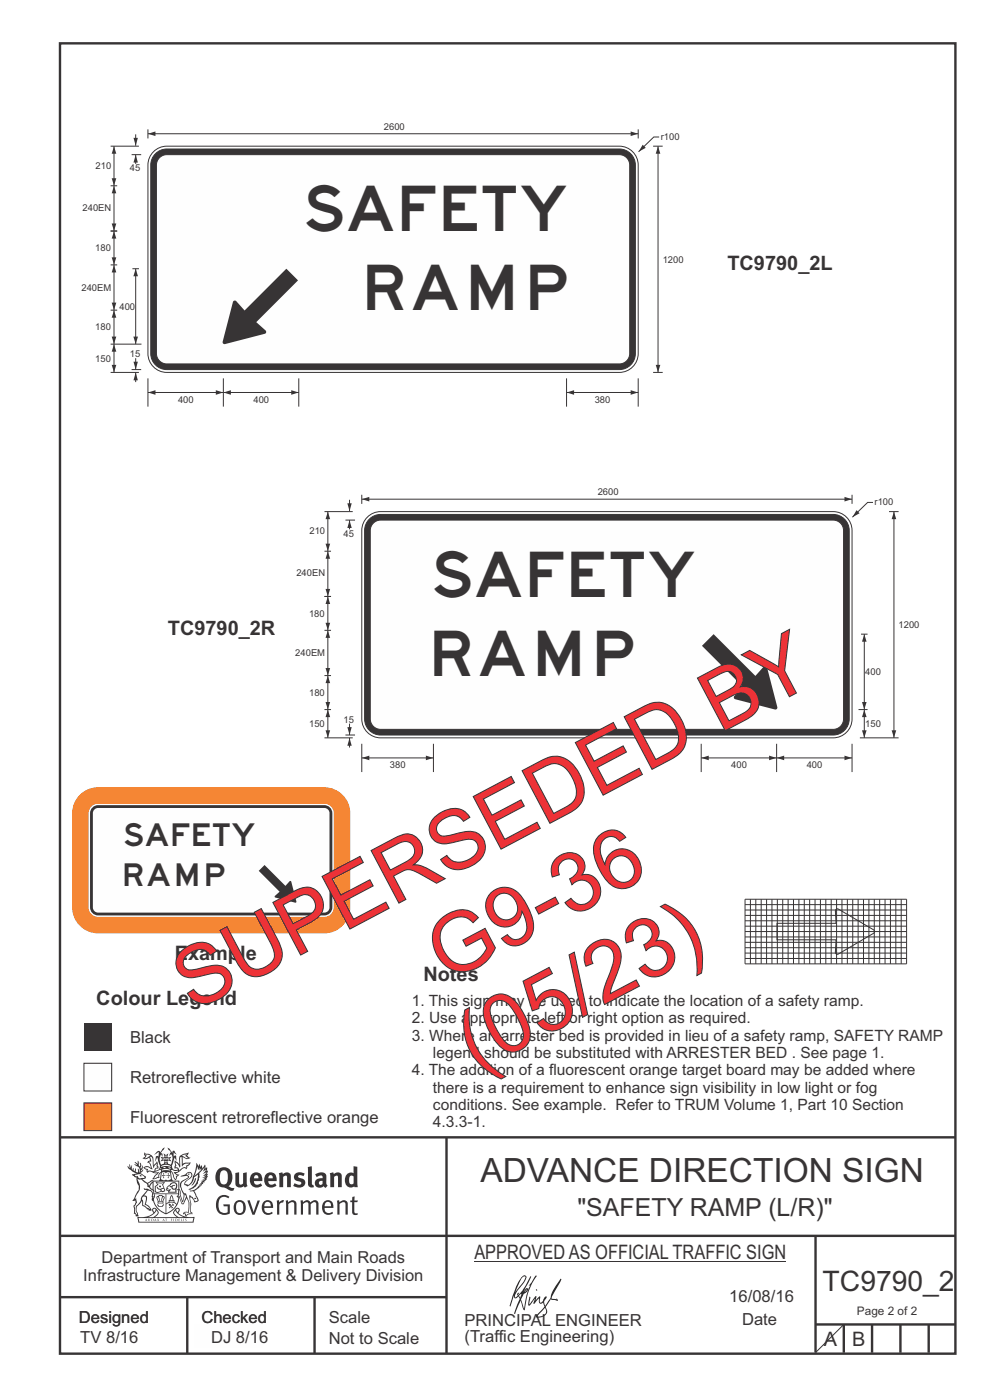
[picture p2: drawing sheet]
<svg xmlns="http://www.w3.org/2000/svg" width="210mm" height="297mm" viewBox="0 0 210 297" stroke-linecap="round" stroke-linejoin="round" font-family="sans-serif">
<g fill="none" stroke="#373435" stroke-width=".51">
<path d="M12.7 9.2h190v278h-190zM12.7 241.3h190M94.7 241.4v45.8M12.7 275.2h82M12.7 262.2h190.1M39.7 275.2v12M66.7 275.2v12M173 262.2v24.8M173 281h29.7M179 281v6M185 281v6M191 281v6"/>
<path d="M197 281v6"/>
</g>
<g fill="#373435">
<path d="M47 248.5a2.55 2.55 0 0 0 0 2.7l.3 .1a.81 .81 0 0 0 1-.9v-.6a1.04 1.04 0 0 0-1.1-1.5zM46.3 248.1a1.82 1.82 0 0 1 2.1-.2 1.82 1.82 0 0 1 .9 1.9 2.29 2.29 0 0 1-.8 1.9l.7 .3h.5l-.2 .6a2.87 2.87 0 0 1-2-.7 2.12 2.12 0 0 1-1.6-3.1z" fill-rule="evenodd"/>
<path d="M49.9 248.9l.8-.2v2a.46 .46 0 0 0 .3 .6 .46 .46 0 0 0 .6-.3v-2.1l.7-.2v2.4l.2 .5-.5 .4-.3-.3a1.02 1.02 0 0 1-1.2 .2 1.02 1.02 0 0 1-.6-1.1z" fill-rule="evenodd"/>
<path d="M54 249.5l-.1 .5h.9a.49 .49 0 0 0-.2-.6 .49 .49 0 0 0-.6 .1zM53.4 249.1a1.34 1.34 0 0 1 1.6-.2 1.34 1.34 0 0 1 .7 1.5v.2h-1.8a.77 .77 0 0 0 .5 .8 .77 .77 0 0 0 .9-.4l.3 .5a1.59 1.59 0 0 1-2 .2 1.59 1.59 0 0 1-.5-2z" fill-rule="evenodd"/>
<path d="M57.1 249.5l-.2 .5h1a.49 .49 0 0 0-.2-.6 .49 .49 0 0 0-.6 .1zM56.4 249.1a1.34 1.34 0 0 1 1.6-.2 1.34 1.34 0 0 1 .7 1.5v.2h-1.8a.77 .77 0 0 0 .5 .8 .77 .77 0 0 0 .9-.4l.4 .5a1.59 1.59 0 0 1-2.1 .2 1.59 1.59 0 0 1-.5-2z" fill-rule="evenodd"/>
<path d="M59.2 248.9l.7-.2 .1 .4a.95 .95 0 0 1 1-.3 .95 .95 0 0 1 .7 .8v2.3h-.8v-2.3a.46 .46 0 0 0-.8 .1v2.2h-.8z" fill-rule="evenodd"/>
<path d="M62.6 249.1a1.75 1.75 0 0 1 2-.1l-.2 .5-.6-.2a.43 .43 0 0 0-.6 .3l.4 .3a1.04 1.04 0 0 1 1.2 1.1 1.04 1.04 0 0 1-1.4 1l-1.2-.4 .3-.6 1 .4 .4-.4a.88 .88 0 0 0-1-.5l-.4-.2-.1-.4z" fill-rule="evenodd"/>
<path d="M65.3 247.6l.8-.2 .1 3.8 .3 .2 .1 .5a.88 .88 0 0 1-1-.1 .88 .88 0 0 1-.3-1z" fill-rule="evenodd"/>
<path d="M67.8 250.6a.43 .43 0 0 0-.1 .7 .43 .43 0 0 0 .7-.1v-.7zM66.8 249.2a1.7 1.7 0 0 1 2.4 .1v1.8l.3 .4-.4 .5-.5-.3a1.03 1.03 0 0 1-1.7-.2 1.03 1.03 0 0 1 .8-1.5h.7v-.4a.8 .8 0 0 0-1.2 .1z" fill-rule="evenodd"/>
<path d="M70 248.9l.7-.2 .1 .4a.95 .95 0 0 1 1-.3 .95 .95 0 0 1 .7 .8v2.3h-.8v-2.3a.46 .46 0 0 0-.8 .1v2.2h-.8z" fill-rule="evenodd"/>
<path d="M74.3 249.5a1.48 1.48 0 0 0 0 1.7h.5l.2-.1v-1.5l-.3-.2zM75 247.4l.8 .1 .1 4.4h-.7l-.1-.2a1.26 1.26 0 0 1-1.4 0 1.26 1.26 0 0 1-.5-1.3 1.29 1.29 0 0 1 .4-1.3 1.29 1.29 0 0 1 1.4-.2z" fill-rule="evenodd"/>
<path d="M46.4 253.9a1.72 1.72 0 0 1 2.3 0l-.3 .3a1.24 1.24 0 0 0-1.4-.2 1.24 1.24 0 0 0-.6 1.4 1.49 1.49 0 0 0 1.2 2l.7-.2v-1.3h-.8l-.1-.4h1.4v1.9a1.93 1.93 0 0 1-2.3 0 1.93 1.93 0 0 1-.7-2.2l.2-.7z" fill-rule="evenodd"/>
<path d="M50.4 255.1a1.65 1.65 0 0 0 .2 2.2 .99 .99 0 0 0 1-1.4 .78 .78 0 0 0-.4-.8 .78 .78 0 0 0-.8 0zM50 254.9a1.33 1.33 0 0 1 1.6-.1 1.33 1.33 0 0 1 .5 1.4 1.31 1.31 0 0 1-1.3 1.6 1.31 1.31 0 0 1-1.2-1.6v-.6z" fill-rule="evenodd"/>
<path d="M52.5 254.7l.5-.1 .8 2.6 .8-2.5h.5l-1.1 3h-.5z" fill-rule="evenodd"/>
<path d="M56.3 255.2l-.2 .7h1.3a.7 .7 0 0 0-.3-.8 .7 .7 0 0 0-.8 .1zM55.9 255a1.22 1.22 0 0 1 1.5-.2 1.22 1.22 0 0 1 .5 1.5h-1.8a.93 .93 0 0 0 .5 1 .93 .93 0 0 0 1.1-.2l.2 .3a1.43 1.43 0 0 1-1.8 .1 1.43 1.43 0 0 1-.6-1.7z" fill-rule="evenodd"/>
<path d="M58.7 254.7l.4-.1 .1 .5 .4-.4 .6-.1-.1 .6a.66 .66 0 0 0-.9 .6v1.9h-.4z" fill-rule="evenodd"/>
<path d="M60.6 254.8l.4-.2 .1 .5a.94 .94 0 0 1 1-.5 .94 .94 0 0 1 .8 .8v2.3h-.5l-.1-2.5a.81 .81 0 0 0-1.2 .3v2.2h-.4z" fill-rule="evenodd"/>
<path d="M63.7 254.7l.5-.1 .1 .5 .4-.3a.78 .78 0 0 1 1.2 .3 .9 .9 0 0 1 .9-.5 .9 .9 0 0 1 .8 .8v2.3h-.5l-.1-2.5a.67 .67 0 0 0-1.1 .3v2.2h-.5v-2.4l-.4-.2-.7 .4v2.2h-.5z" fill-rule="evenodd"/>
<path d="M69.1 255.2l-.2 .7h1.3a.7 .7 0 0 0-.3-.8 .7 .7 0 0 0-.8 .1zM68.7 255a1.22 1.22 0 0 1 1.5-.2 1.22 1.22 0 0 1 .5 1.5h-1.8a.93 .93 0 0 0 .4 1 .93 .93 0 0 0 1.2-.2l.2 .3a1.44 1.44 0 0 1-1.8 .1 1.44 1.44 0 0 1-.6-1.7z" fill-rule="evenodd"/>
<path d="M71.5 254.8l.4-.2 .1 .5a.94 .94 0 0 1 1-.5 .94 .94 0 0 1 .8 .8v2.3h-.5l-.1-2.5a.81 .81 0 0 0-1.2 .3v2.2h-.4z" fill-rule="evenodd"/>
<path d="M74.7 253.9l.5-.1v.9h.7l-.1 .4h-.6v2.1l.1 .2h.5l.1 .3a.75 .75 0 0 1-1.2-.6v-2h-.4v-.4h.4z" fill-rule="evenodd"/>
<path d="M30.8 244.9l1.1 .3-.9 .5h-.4l.6-.5zM31.8 245.5l.2-.1a2.44 2.44 0 0 1 .5 1.9l.1 .5 .6-1-.1 .6 .3 .3a.57 .57 0 0 0-.6 .8l-1-.2-.5 .2 .2-.5-.8-.3 .7-.1 .9 .5 .1-.1-.6-1.3-.2-.1 .5-.1zM30.7 244.4l-.1 .5 .2 .4-.6 .4a1.04 1.04 0 0 0 1.4-.1l.2 .6-.3 .1-.2 .4a.94 .94 0 0 1 .8 1.1l-.2-.1a1.16 1.16 0 0 0-1.5-.1l.3 .4 .4 .2 .1 .5 .2 .1 .1-.2a.94 .94 0 0 1 1.1 .3h.8l-1.2 1.2a1.13 1.13 0 0 0 1.2-.2l.4-.1v-.4l.4-.7a.83 .83 0 0 0-.6 1h-.3l-.7 .3 1.1-1.4-.5 .2-.5-.1 1.3-.5-.1-.2-.9 .4v-.3l.2-.2 .3 .1 .1-.3-.2-.4 .1-.6-.2-.3-.7 .9v-.7a1.42 1.42 0 0 0-1.6-1.8z" fill-rule="evenodd"/>
<path d="M38.5 245.3l.5-.3 .7-.1-.6 .3 .8 .5h-.3zM38.3 245.5h.2l.1 2a1.69 1.69 0 0 1 1.6-.7l-.8 .5 .1 .5a1.1 1.1 0 0 0-1.5 .6l-.1-.5-.2-.2h-.5l.3-.4-.3-.7a1.42 1.42 0 0 1 .9 1.1l.2-.1zM37.1 246.2l.1 1-.2 .3 .1 .5 .5-.1 .2 .2a.96 .96 0 0 1-1.2-.1l-.1 .1a1.06 1.06 0 0 0 1.3 .2v.1a.72 .72 0 0 1-.9 .2l.2 .5 .6 .2-.4 .2-.1 .7-.2-.4-.4-1.1-.4-.4 .4 .9a1.54 1.54 0 0 0 .7 1.2l.2-.3a.58 .58 0 0 1 .4-.7l.2-.2h-.3l-.5-.3 .9-.5a.93 .93 0 0 1 1.2-.5v.2l.2-.2 .1-.5a.99 .99 0 0 0 .7-.8l-1.3 .1-.3 .2-.1-1.4 .9 .4 .9-.3h-.4l-.5-.4 .4-.7-.6 .2a1.46 1.46 0 0 0-1.4 2.1l.1 .4-.3-.4z" fill-rule="evenodd"/>
<path d="M35.6 248.9l.2 .1-.1 .3 .4 .1-.4 .1v.5l-.1-.6h-.3l.3-.1z" fill-rule="evenodd"/>
<path d="M34.6 248.9l.2 .1v.3l.3 .1h-.3l-.1 .6v-.5l-.4-.1 .4-.1z" fill-rule="evenodd"/>
<path d="M34.3 248.8a.57 .57 0 0 1 .9 .2 .57 .57 0 0 1 .9-.2l.2 1.4h-.2a.57 .57 0 0 1-.9 0 .69 .69 0 0 1-1.1 0zM34.2 248.1l-.3 2.1-.1 .4h2.9l-.2-.4-.3-2.1h-.2v.3l-.8-.2-.8 .2v-.3z" fill-rule="evenodd"/>
<path d="M34.2 252.4a.3 .3 0 0 0 .6 0 .3 .3 0 0 0-.6 0zM33.3 251l.3 .3-.3 .3a.79 .79 0 0 0 0 1.3l.8-.2-.1-.3a.55 .55 0 0 1-.7-.6h.1l.2 .3 .3 .1 .8-.2-.4-.7 .4-.3-.7 .1zM33 250.7l1.1 .2 .9-.2-.4 .7 .4 1.1a.56 .56 0 0 1-.8 .3l-.2 .1a.73 .73 0 0 1-.9 .1 .73 .73 0 0 1-.3-.9v-.4l.6-.4z" fill-rule="evenodd"/>
<path d="M35.6 251.9l.7-.5a.58 .58 0 0 1 1-.1 .58 .58 0 0 1-.4 .9l-.3-.3a.43 .43 0 0 1 .6-.3v-.1a.57 .57 0 0 0-.8 .2l-.2-.1-.3 .1 .5 .2a.55 .55 0 0 0 .8 .4v.5h-1.3l.4-.3-.2-.2-.6 .1 .2-.2-.2-.1zM35.4 251.8l-.1 .2a.39 .39 0 0 0 .2 .6h.3l-.2 .4h1.9l-.1-.7a.86 .86 0 0 0-.1-1.4 .86 .86 0 0 0-1.3 .4z" fill-rule="evenodd"/>
<path d="M36 254.8h.8v.2h-.8zM36.4 253.8l.2 .8h-.4zM36.4 253.5l-.3 .5-.1 .6h-.2v.4l-.7 .4 .2 .2a1.48 1.48 0 0 1 2.1 .1l.2-.1-.6-.5v-.5h-.2l-.1-.6z" fill-rule="evenodd"/>
<path d="M35.8 255.4l.4 .1 .1 .3 .3-.2-.2-.2a.38 .38 0 0 1 .5 .5l-.2-.2-.3 .3 .4 .2-.4 .2-.1-.4-.4 .4-.1-.2 .4-.3-.1-.1-.2 .1z" fill-rule="evenodd"/>
<path d="M34.5 254h.2v.2l-.2 .6h-.2zM33.6 255.3h.9v.2a.55 .55 0 0 1-.8 .4v-.2l-.2-.1zM33.4 254h.2l.2 .8h-.2zM33.6 255h.8l.1 .1-.8 .1zM33.8 253.7h.5l-.2 1.1h-.1zM33.3 253.8l-.1 .3 .3 1.1a.48 .48 0 0 0-.1 .6 .48 .48 0 0 0 .5 .3l.5-.1a.49 .49 0 0 0 .2-.8l.3-1.1-.1-.3a1.42 1.42 0 0 0-1.5 0z" fill-rule="evenodd"/>
<path d="M33.7 251.5l.4 .1 .1 .3h-.3z" fill-rule="evenodd"/>
<path d="M41.3 250.1l.3-.2-.2 .9-.6 .7h-.2l.5-.7z" fill-rule="evenodd"/>
<path d="M39.7 249l.3-.2 .5 .2a.88 .88 0 0 1-.6 1.1 1.22 1.22 0 0 0-.8 1.3l.5 .2a.72 .72 0 0 0 .9-.4l.5-.8 .2-.6 .8-.6v.3a2.85 2.85 0 0 1-2 2.8l.1 .1a2.13 2.13 0 0 0 1.9-1.5v-.2a2.01 2.01 0 0 0 .3-1.8l1.1-1.3-.4 1 .7-.5-.7 1 .8-.4-.8 .8 .7-.1-.9 .5 .8-.1-.8 .4h.8l-.9 .3 .3 .2h-.4l.2 .3h-.3l.1 .3h-.4l.2 .3h-.2a2.16 2.16 0 0 1-2 1l.1 .2h.4a.76 .76 0 0 1 .7 .7l.5 1.2-.6 .2a1.45 1.45 0 0 0-1.1-1.3l.2 1.8-.1 1.8 .4 .3a1.07 1.07 0 0 0-1.2 .4v-.3l-.5-.2a.87 .87 0 0 1 1.1-.1v-.7a4.4 4.4 0 0 0-.6-3.1v-.3h-.3a2.16 2.16 0 0 1-.7-2.2l.3-.3 1.2-.8a.55 .55 0 0 0-.4-.8zM37.8 252.4a.76 .76 0 0 1 .3 1.1l.6 1.6 .4-1.7 .2 .1a.61 .61 0 0 1-.1 .9l-.3 .9h-.2l-.7-1.6-.3 .1a1.18 1.18 0 0 0 .1-1.4zM41.8 247.5l.2 .8 .3-.6v.6l.4-.5a1.9 1.9 0 0 1-1.1 1.4l-.4 .3zM38.3 249.6l1.3-.1 .2 .1v.3l-.5 .3a1.26 1.26 0 0 0-.9 1.9l.2 .6a1.84 1.84 0 0 1 .1 2.1l-.4-1.3a.96 .96 0 0 0-.4-1.3l-.4 .3a.78 .78 0 0 1 0 1.2l.1 .3h.4l.4 1.1a.38 .38 0 0 0 .2 .4 .38 .38 0 0 0 .4-.1l.6-1.2a2.94 2.94 0 0 1 .4 2.5l-.1 .5-.8-.1-.3 .4v.2l.4-.1 .1 .4 .2 .1a1.02 1.02 0 0 1 1.3-.5v-.4l-.3-.1 .1-1.8-.3-1.3 .1 .1a1.14 1.14 0 0 1 .8 .9 .63 .63 0 0 0 .8-.2 .63 .63 0 0 0-.1-.9l-.7-1.2 .9-.6 .2-.3 .3-.1-.1-.2h.4l-.1-.3h.3l-.1-.3 .5-.1-.2-.2 .6-.4v-.2h-.2l.4-.5-.3 .1 .3-.6-.4 .1 .4-.5v-.3l-.3 .2 .2-.6-.1-.3-.4 .3v-.8l-.6 .8-.2-.7-.2 .4-.3-.7-.1 .6-.5-.8-.1 1.4-.6 1.9a1.81 1.81 0 0 1-1 1.4l-.6-.2a1.75 1.75 0 0 1 1.1-1.2 .75 .75 0 0 0 .1-1.3 .75 .75 0 0 0-1.1 .5z" fill-rule="evenodd"/>
<path d="M41.2 254.1h.3l.2 .3h-.4z" fill-rule="evenodd"/>
<path d="M29.4 258.4h11.6l-.1 .8h-11.4zM31.4 258.2l.4-.1a2.48 2.48 0 0 0 1.4-1.3l.3 .5-.5 .6-.5 .3zM32.5 256.6l.3-.2 .2 .2-.3 .6zM37.2 256.8a2.65 2.65 0 0 0 1.8 1.4h-1.1l-.5-.3-.5-.6zM37.4 256.6l.2-.2 .3 .2-.3 .6zM29.2 258.2l.1 1.2h11.8l.2-1.1-.2-.1a4.1 4.1 0 0 1-3.3-.9l.3-.4-.1-.5a1.06 1.06 0 0 0-1.3 .9l.2 .4 .6 .5h-4.7l.3-.1a.84 .84 0 0 0 .6-.7 .84 .84 0 0 0-.5-.9l-.3-.2-.5 .1-.1 .5 .3 .4a4.2 4.2 0 0 1-3.4 .9z" fill-rule="evenodd"/>
<path d="M31 258.7l.1 .2h-.2zM31 258.6l-.3 .5 .4-.1 .2 .1z" fill-rule="evenodd"/>
<path d="M31.4 258.6h.2v.4a.25 .25 0 0 0 .2-.1 .25 .25 0 0 0-.1-.3h.1a.29 .29 0 0 1 0 .4 .29 .29 0 0 1-.4 0 .29 .29 0 0 1 0-.4z" fill-rule="evenodd"/>
<path d="M32.2 258.6a.22 .22 0 0 1 .3 .2 .22 .22 0 0 1-.3 .2zM32 258.6l.1 .5a.33 .33 0 0 0 .4-.1 .33 .33 0 0 0 0-.4 .33 .33 0 0 0-.5 0z" fill-rule="evenodd"/>
<path d="M32.9 258.7l.1 .2h-.2zM32.9 258.6l-.2 .5 .3-.1 .2 .1z" fill-rule="evenodd"/>
<path d="M33.3 258.6h.2l.1 .2 .2-.2-.2 .2 .2 .3-.3-.2v.2h-.2l.2-.3z" fill-rule="evenodd"/>
<path d="M34.7 258.7l.1 .2h-.2zM34.7 258.6l-.3 .5 .4-.1 .2 .1z" fill-rule="evenodd"/>
<path d="M35 258.6h.5h-.2v.5h-.2l.1-.5z" fill-rule="evenodd"/>
<path d="M36.2 258.6h.3h-.1v.2h.1h-.1v.3h-.2z" fill-rule="evenodd"/>
<path d="M36.7 258.6h.2v.5h-.2z" fill-rule="evenodd"/>
<path d="M37.3 258.6a.22 .22 0 0 1 .3 .2 .22 .22 0 0 1-.3 .2zM37.1 258.6v.5a.33 .33 0 0 0 .5-.1 .33 .33 0 0 0 0-.4 .33 .33 0 0 0-.5 0z" fill-rule="evenodd"/>
<path d="M37.8 258.6h.4h-.2v.2h.1h-.1v.2l.2 .1h-.4z" fill-rule="evenodd"/>
<path d="M38.4 258.6h.2l-.1 .4 .2 .1h-.3z" fill-rule="evenodd"/>
<path d="M38.9 258.6h.2v.5h-.2z" fill-rule="evenodd"/>
<path d="M39.3 258.6h.2l-.1 .1 .2 .2-.2 .2h-.1v-.2l.2 .1z" fill-rule="evenodd"/>
<path d="M34.2 247.4a1.51 1.51 0 0 1 2.1 .2 2.67 2.67 0 0 0-2.1 0zM35.7 247.6l.5 .2v.2l-.4-.1zM34.6 247.7l.5-.1 .1 .2h-.4zM34.1 247.9l.2 .1-.3 .1zM35 246.9l.2-.2 .3 .2zM34.9 245.7h.2v.3h-.2zM35 245.1l.2 .2 .2-.2-.1 .4h-.2zM35.1 246.3h.2l.1 .4-.2-.2-.2 .2zM35.3 245.7h.2v.3h-.2zM34.4 245.7l.3 .1 .1 .2-.4 .1 .2-.2zM35.7 245.8l.3-.1-.2 .2 .2 .2-.4-.1zM32.7 244.9l1-.5-.1 1-.2-.2-.3 .2-.3 1.1 .5-1 .3 .9a1.84 1.84 0 0 1 .2 1.7l.4 .1a2.48 2.48 0 0 1 2.2 .1l.2-.3-.2-.7 .7-1.7 .4 .6-.2-1-.2-.1-.2 .3v-.9l.6 .4-.6-.8-.3 .1-.1 .4-.5-.8-.5-.3 .2 .4 .6 .6-.5 .7 .5-.3a2.06 2.06 0 0 1-.1 2.2l-.5-.2-.2-.6 .2-.1 .7 .2-.4-.5 .4-.5-.7 .2-.2-.2 .2-.7-.5 .4-.5-.4 .2 .7-.2 .2-.7-.2 .4 .5-.4 .5 .8-.2 .1 .1-.2 .6-.5 .2a2.02 2.02 0 0 1 0-2.2l.3 .5-.1-.6-.3-.1 .8-1.3-.4 .4-.5 .7-.2-.3a.8 .8 0 0 0-.8 .5z" fill-rule="evenodd"/>
<path d="M29.2 250.1l.3 .2a.61 .61 0 0 1 .8 .3l.3 .2a.8 .8 0 0 1 .6 1l.4 .1 .6 .5a1 1 0 0 1 .4 1.1l-.1 .7v-.5h-.1a.96 .96 0 0 0-.8-1.3l-.2-.2h-.7l-.1-.1-.1 .1 .1 .3h.6l-1.2 1.4-.2 .9-.4 .6a1.33 1.33 0 0 0-.5 1.8l.2 .5a1.26 1.26 0 0 1-.5-1.4l-.1-.4a1.56 1.56 0 0 0 .4-1.7l-.3 .2 .2-.5a3.2 3.2 0 0 0 .7-3zM30.4 253.9h.4a2.06 2.06 0 0 1-.1 1.6l.7 .5 .4 .4-.6-.1-.8-.6-.1-.9a.51 .51 0 0 1 .1-.9zM28.6 249.3a1.52 1.52 0 0 1 2.1 .6l-1.1 .1-.2-.1-.1-.4-.5 .1zM27.5 247v.8l-.3-.4-.1 .1a3.1 3.1 0 0 0 1.9 1.5l-1 .1 .5 .6 .5 .1 .1 1.1a1.84 1.84 0 0 1-.3 2.5l-.4 .9-.3 .4 .2 .1 .4-.1 .1 .4-.2 .5-.3 .2 .1 1.8 .2-.1 .3 .6h.1l.5-.1-.2-.5a1.3 1.3 0 0 1-.1-1.7l.9-1 .2 1.1 .5 .2 .5 .5 .1-.1 .2 .4 .5-.1a1.85 1.85 0 0 0-1.2-1.4l.1-.2a1.39 1.39 0 0 0 0-1.5l-.5-.1 .5-.5a.66 .66 0 0 1 .9-.4 .66 .66 0 0 1 .3 .9l-.1 .4 .2-.1v.2l-.1 .3 .2 .5 .1-.3a2.24 2.24 0 0 0 .1-2.2 .73 .73 0 0 1-.7-.7 .73 .73 0 0 1 .6-.7v-.2a.94 .94 0 0 0-.9 .8 .48 .48 0 0 1-.1-.5 .48 .48 0 0 1 .5-.3l.5-.3a.51 .51 0 0 0-.8 .2l-.4 .3-1.1-.8 .6-.1 .2-.5-1.2-.7 .5-.4v-.4l-.4 .4v-.2a.69 .69 0 0 0 .2-1v.5l-.2 .2v-1.1l-.3-.2 .1 .6-.1 .2-.4-1.2v.6l-.6-.3 .5 .6-.6-.2 .3 .3a1 1 0 0 1 .7 1.5l-.2-.8v.8l-.5-.2v-.7l-.2 .6-.2-.1-.1-.6-.2 .4-.2-.2 .1-.7-.2 .5z" fill-rule="evenodd"/>
<path d="M29.6 249.5l.2-.2 .3 .3z" fill-rule="evenodd"/>
<path d="M32.4 250.5h5.6v2l-.2-.1v-1.7h-5.2v2.5h5.2v-.8l.1 .2-.1 1.1v-.3h-2.5v4a4.1 4.1 0 0 0 2.6-3.6l.1-.1a4 4 0 0 1-2.8 3.9 4.2 4.2 0 0 1-2.8-4.7l.1 1.3 .1-.2a3.8 3.8 0 0 0 2.5 3.4v-4h-2.5l-.2-.9z" fill-rule="evenodd"/>
<circle cx="40" cy="249.1" r=".17"/>
</g>
<path d="M100.6 267.7h66.2" fill="none" stroke="#373435" stroke-width=".21"/>
<g fill="#252726">
<path d="M111.6 273.7l.2-.2-.5 .7zM110.4 274.5l.3 .1-.3 .8-.3-.5zM110.9 270.9h.5a9.3 9.3 0 0 1-2 3.1l-.1 .3 1-2.5zM110.6 271a14.7 14.7 0 0 0-2.2 4.9l-.3 1.2 .1 .1 .8-2.3a.42 .42 0 0 0 .2 .6 .42 .42 0 0 0 .6-.3l.2-.1 .3 .5-1.2 3.2h.2l1.1-2.9 .6 1.9 .2 .2 .2-.5a13.5 13.5 0 0 1 2-6.2l.5-.5-.2-.2-1.5 2.1 .3-.1a14.9 14.9 0 0 0-1.3 5.1l-.4-1.2a1.39 1.39 0 0 1 .2-1.8l.1-.2a.92 .92 0 0 0 .8-1.2 .75 .75 0 0 0-.7 .7l-.2 .2 1.6-3.4h-.1l-.4 .7a10.5 10.5 0 0 1-2.1 3.3l.1-.5a.32 .32 0 0 0-.3 .2 .32 .32 0 0 0 0 .4l-.5 .4a3.2 3.2 0 0 1 1.1-2.3l.5-.6a2.49 2.49 0 0 0 .7-1.6l-.3-.2z" fill-rule="evenodd"/>
<path d="M115.6 277.5a1.15 1.15 0 0 1 .1 1.3 1.15 1.15 0 0 1-1.2 .5h-.5zM112.3 275.1l-.3 1.7 .3 .2 1.2-1.5-.3 1.1 1.2-1.2a.94 .94 0 0 0 .3 1.2l.5-.3 .3 .9-1.2 1.3a.98 .98 0 0 0-.5 1 1.9 1.9 0 0 0 2.3-1.3l-.1-.2a1.02 1.02 0 0 1 .3-1.4l.5-1 1.5 .3-.2-.4v.2l-1.1-.1v-.3l2-3.6 .1-.2-.1-.2-1.8 2.7a6.6 6.6 0 0 1-1.5 3l-.2-.2a1.01 1.01 0 0 1 .4-1.4l.1-.2-.2-.1-.4 .4-.2 .5-.5 .4-.2-.4 .1-.9-.2-.1-.8 1 .2-1h-.1l-1.4 1.8 .2-1.5v-.1z" fill-rule="evenodd"/>
<path d="M113.7 273.6l.3 .2h-.3z" fill-rule="evenodd"/>
</g>
<path d="M41.5 281.2h14.1v4.7h-14.1z" fill-rule="evenodd" fill="#fefefe" stroke="#fefefe" stroke-width=".21"/>
<g fill="#373435">
<path d="M17.8 217.2h5.9v5.9h-5.9z" fill-rule="evenodd"/>
<path d="M17.8 225.6h5.9v5.9h-5.9z" fill-rule="evenodd"/>
</g>
<path d="M17.8 225.6h5.9v5.9h-5.9z" fill-rule="evenodd" fill="#fefefe" stroke="#373435" stroke-width=".21"/>
<path d="M17.8 234h5.9v5.9h-5.9z" fill-rule="evenodd" fill="#f58634" stroke="#373435" stroke-width=".21"/>
<g fill="none" stroke="#373435" stroke-width=".21">
<path d="M120.2 80.3v6M120.2 83.3h15.2M135.4 80.3v6M158 190.8h34.3v13.7h-34.3zM158 199.9h34.3M158 198.8h34.3M158 197.6h34.3M158 196.5h34.3M158 195.4h34.3M158 194.2h34.3M158 193.1h34.3M158 191.9h34.3"/>
<path d="M159.2 190.8v13.7M160.3 190.8v13.7M161.5 190.8v13.7M162.6 190.8v13.7M163.8 190.8v13.7M164.8 195.9h12.6l-.2-2.7a.41 .41 0 0 1 .6-.3l7.5 4.4 .2 .3-.2 .4-7.6 4.5a.41 .41 0 0 1-.5-.5l.2-2.6h-12.6zM164.9 190.8v13.7M166 190.8v13.7M167.2 190.8v13.7M168.3 190.8v13.7M169.5 190.8v13.7M170.6 190.8v13.7"/>
<path d="M171.8 190.8v13.7M172.9 190.8v13.7M174 190.8v13.7M175.2 190.8v13.7M176.3 190.8v13.7M177.2 193.3h.1M177.5 190.8v13.7M178.6 190.8v13.7M179.7 190.8v13.7M180.9 190.8v13.7M182 190.8v13.7M183.2 190.8v13.7"/>
<path d="M184.3 190.8v13.7M185.5 190.8v13.7M186.6 190.8v13.7M187.7 190.8v13.7M188.9 190.8v13.7M190 190.8v13.7M191.2 190.8v13.7M158 203.4h34.3M158 202.2h34.3M158 201.1h34.3M177.2 202h.1M179 281l-6 6"/>
</g>
<g fill="#373435">
<path d="M120.2 83.3l1.6-.5v1z"/>
<path d="M133.8 82.8l1.6 .5-1.6 .5z"/>
</g>
<path d="M31.4 28.4h104" fill="none" stroke="#373435" stroke-width=".21"/>
<g fill="#373435">
<path d="M31.4 28.4l1.6-.5v1z"/>
<path d="M133.8 27.9l1.6 .5-1.6 .5z"/>
</g>
<path d="M135.4 27.4v2M139.6 31v48" fill="none" stroke="#373435" stroke-width=".21"/>
<g fill="#373435">
<path d="M139.1 77.4h1l-.5 1.6z"/>
<path d="M139.6 31l.5 1.6h-1z"/>
</g>
<path d="M138.5 31h2.1M139.8 29.1h-1.1l-3.2 3.1M138.5 79h2.1" fill="none" stroke="#373435" stroke-width=".21"/>
<path d="M136.3 30.7l.7 .7-1.5 .8z" fill="#373435"/>
<path d="M24.2 39.4v9.6" fill="none" stroke="#373435" stroke-width=".21"/>
<g fill="#373435">
<path d="M24.2 39.4l.5 1.6h-1z"/>
<path d="M23.7 47.4h1l-.5 1.6z"/>
</g>
<path d="M24.2 49v7.2" fill="none" stroke="#373435" stroke-width=".21"/>
<g fill="#373435">
<path d="M24.2 49l.5 1.6h-1z"/>
<path d="M23.7 54.6h1l-.5 1.6z"/>
</g>
<path d="M24.2 56.2v9.6" fill="none" stroke="#373435" stroke-width=".21"/>
<g fill="#373435">
<path d="M24.2 56.2l.5 1.6h-1z"/>
<path d="M23.7 64.2h1l-.5 1.6z"/>
</g>
<path d="M23.5 73h6.5M24.2 65.8v7.2" fill="none" stroke="#373435" stroke-width=".21"/>
<g fill="#373435">
<path d="M24.2 65.8l.5 1.6h-1z"/>
<path d="M23.7 71.4h1l-.5 1.6z"/>
</g>
<path d="M28.1 57h1.4M28.8 57v16" fill="none" stroke="#373435" stroke-width=".21"/>
<g fill="#373435">
<path d="M28.8 57l.5 1.6h-1z"/>
<path d="M28.3 71.4h1l-.5 1.6z"/>
</g>
<path d="M31.4 27.4v2M24.2 73v6" fill="none" stroke="#373435" stroke-width=".21"/>
<g fill="#373435">
<path d="M23.7 77.4h1l-.5 1.6z"/>
<path d="M24.2 73l.5 1.6h-1z"/>
</g>
<path d="M31.4 83.3h16" fill="none" stroke="#373435" stroke-width=".21"/>
<g fill="#373435">
<path d="M31.4 83.3l1.6-.5v1z"/>
<path d="M45.8 82.8l1.6 .5-1.6 .5z"/>
</g>
<path d="M24.2 31v8.4" fill="none" stroke="#373435" stroke-width=".21"/>
<g fill="#373435">
<path d="M24.2 31l.5 1.6h-1z"/>
<path d="M23.7 37.8h1l-.5 1.6z"/>
</g>
<path d="M23.5 39.4h1.4M23.5 31h6M27.9 32.8h2M28.8 32.8v2M23.5 49h1.4M23.5 56.2h1.4M23.5 79h6M27.9 78.4h2" fill="none" stroke="#373435" stroke-width=".21"/>
<path d="M28.8 32.8l.4 1.7h-.9z" fill="#373435"/>
<path d="M28.8 76v2.4" fill="none" stroke="#373435" stroke-width=".21"/>
<path d="M28.3 76.7h.9l-.4 1.7z" fill="#373435"/>
<path d="M28.8 79v2.1" fill="none" stroke="#373435" stroke-width=".21"/>
<path d="M28.8 79l.4 1.7h-.9z" fill="#373435"/>
<path d="M28.8 28.5v2.4" fill="none" stroke="#373435" stroke-width=".21"/>
<path d="M28.3 29.2h.9l-.4 1.7z" fill="#373435"/>
<path d="M23.5 65.8h1.4M31.4 80.3v6M47.4 83.3h16" fill="none" stroke="#373435" stroke-width=".21"/>
<g fill="#373435">
<path d="M47.4 83.3l1.6-.5v1z"/>
<path d="M61.8 82.8l1.6 .5-1.6 .5z"/>
</g>
<path d="M47.4 80.3v6M63.4 80.3v6" fill="none" stroke="#373435" stroke-width=".21"/>
<path d="M32.6 32.2a4 4 0 0 1 2.8-1.2h96a4 4 0 0 1 4 4v40a4 4 0 0 1-4 4h-96a4 4 0 0 1-4-4v-40a4 4 0 0 1 1.2-2.8z" fill-rule="evenodd" fill="#fefefe" stroke="#373435" stroke-width=".21"/>
<path d="M33 32.6a3.4 3.4 0 0 1 2.4-1h96a3.4 3.4 0 0 1 3.4 3.4v40a3.4 3.4 0 0 1-3.4 3.4h-96a3.4 3.4 0 0 1-3.4-3.4v-40a3.4 3.4 0 0 1 1-2.4z" fill-rule="evenodd" fill="#373435" stroke="#353635" stroke-width=".21"/>
<path d="M33.8 33.5l1-.6 .6-.1h96a2.21 2.21 0 0 1 2.2 2.2v40a2.21 2.21 0 0 1-2.2 2.2h-96a2.21 2.21 0 0 1-2.2-2.2v-40l.1-.6z" fill-rule="evenodd" fill="#fefefe" stroke="#373435" stroke-width=".21"/>
<path d="M49.5 63.9l.4-.1 .2 .1 1.8 2 8.8-8.9 2.5 2.5-8.8 8.8 2 1.8a.41 .41 0 0 1-.3 .7l-8.4 2.2-.4-.1-.1-.4z" fill="#373435"/>
<path d="M76.7 105.9h104" fill="none" stroke="#373435" stroke-width=".21"/>
<g fill="#373435">
<path d="M76.8 105.9l1.5-.5v1z"/>
<path d="M179.1 105.4l1.6 .5-1.6 .5z"/>
</g>
<path d="M180.7 105v1.9M189.6 108.5v48" fill="none" stroke="#373435" stroke-width=".21"/>
<g fill="#373435">
<path d="M189.1 154.9h1l-.5 1.6z"/>
<path d="M189.6 108.6l.5 1.5h-1z"/>
</g>
<path d="M185.2 106.6h-1.2l-3.2 3.1M188.6 108.5h2M182.4 156.5h8.2" fill="none" stroke="#373435" stroke-width=".21"/>
<path d="M181.7 108.2l.6 .7-1.5 .8z" fill="#373435"/>
<path d="M69.5 116.9v9.6" fill="none" stroke="#373435" stroke-width=".21"/>
<g fill="#373435">
<path d="M69.5 117l.5 1.5h-.9z"/>
<path d="M69.1 124.9h.9l-.5 1.6z"/>
</g>
<path d="M69.5 126.5v7.2" fill="none" stroke="#373435" stroke-width=".21"/>
<g fill="#373435">
<path d="M69.5 126.6l.5 1.5h-.9z"/>
<path d="M69.1 132.1h.9l-.5 1.6z"/>
</g>
<path d="M69.5 133.7v9.6" fill="none" stroke="#373435" stroke-width=".21"/>
<g fill="#373435">
<path d="M69.5 133.8l.5 1.5h-.9z"/>
<path d="M69.1 141.7h.9l-.5 1.6z"/>
</g>
<path d="M69.5 143.3v7.2" fill="none" stroke="#373435" stroke-width=".21"/>
<g fill="#373435">
<path d="M69.5 143.4l.5 1.5h-.9z"/>
<path d="M69.1 148.9h.9l-.5 1.6z"/>
</g>
<path d="M76.7 105v1.9M69.5 150.5v6" fill="none" stroke="#373435" stroke-width=".21"/>
<g fill="#373435">
<path d="M69.1 154.9h.9l-.5 1.6z"/>
<path d="M69.5 150.6l.5 1.5h-.9z"/>
</g>
<path d="M69.5 108.5v8.4" fill="none" stroke="#373435" stroke-width=".21"/>
<g fill="#373435">
<path d="M69.5 108.6l.5 1.5h-.9z"/>
<path d="M69.1 115.3h.9l-.5 1.6z"/>
</g>
<path d="M68.8 116.9h1.4M68.8 108.5h6M73.3 110.3h2M74.1 110.3v2M68.8 126.5h1.4M68.8 133.7h1.4M68.8 156.5h6M73.3 155.9h2" fill="none" stroke="#373435" stroke-width=".21"/>
<path d="M74.1 110.4l.5 1.6h-.9z" fill="#373435"/>
<path d="M74.1 153.5v2.4" fill="none" stroke="#373435" stroke-width=".21"/>
<path d="M73.7 154.3h.9l-.5 1.6z" fill="#373435"/>
<path d="M74.1 156.5v2.1" fill="none" stroke="#373435" stroke-width=".21"/>
<path d="M74.1 156.6l.5 1.6h-.9z" fill="#373435"/>
<path d="M74.1 106v2.5" fill="none" stroke="#373435" stroke-width=".21"/>
<path d="M73.7 106.8h.9l-.5 1.6z" fill="#373435"/>
<path d="M68.8 143.3h1.4" fill="none" stroke="#373435" stroke-width=".21"/>
<path d="M77.9 109.7a4 4 0 0 1 2.8-1.2h96a4 4 0 0 1 4 4v40a4 4 0 0 1-4 4h-96a4 4 0 0 1-4-4v-40a4 4 0 0 1 1.2-2.8z" fill-rule="evenodd" fill="#fefefe" stroke="#373435" stroke-width=".21"/>
<path d="M78.3 110.1a3.4 3.4 0 0 1 2.4-1h96a3.4 3.4 0 0 1 3.4 3.4v40a3.4 3.4 0 0 1-3.4 3.4h-96a3.4 3.4 0 0 1-3.4-3.4v-40a3.4 3.4 0 0 1 1-2.4z" fill-rule="evenodd" fill="#373435" stroke="#353635" stroke-width=".21"/>
<path d="M182.6 134.5h1.4M183.3 134.5v16M182.1 150.5h1.9" fill="none" stroke="#373435" stroke-width=".21"/>
<g fill="#373435">
<path d="M183.3 134.6l.5 1.5h-.9z"/>
<path d="M182.9 148.9h.9l-.5 1.6z"/>
</g>
<path d="M164.7 160.8h16" fill="none" stroke="#373435" stroke-width=".21"/>
<g fill="#373435">
<path d="M179.1 160.3l1.6 .5-1.6 .5z"/>
<path d="M164.8 160.8l1.5-.5v1z"/>
</g>
<path d="M180.7 157.8v6M148.7 160.8h16" fill="none" stroke="#373435" stroke-width=".21"/>
<g fill="#373435">
<path d="M163.1 160.3l1.6 .5-1.6 .5z"/>
<path d="M148.8 160.8l1.5-.5v1z"/>
</g>
<path d="M148.7 157.8v6M164.7 157.8v6" fill="none" stroke="#373435" stroke-width=".21"/>
<path d="M79.2 111l1-.6 .5-.1h96a2.21 2.21 0 0 1 2.2 2.2v40a2.21 2.21 0 0 1-2.2 2.2h-96a2.21 2.21 0 0 1-2.2-2.2v-40l.1-.5z" fill-rule="evenodd" fill="#fefefe" stroke="#373435" stroke-width=".21"/>
<path d="M151.4 134.5l-2.5 2.5 8.9 8.9-2 1.8a.41 .41 0 0 0 .2 .7l8.4 2.1 .4-.1 .1-.4-2.2-8.5a.41 .41 0 0 0-.7-.1l-1.8 2z" fill="#373435"/>
<path d="M68.8 150.5h1.4M183.3 150.5v6" fill="none" stroke="#373435" stroke-width=".21"/>
<g fill="#373435">
<path d="M182.9 154.9h.9l-.5 1.6z"/>
<path d="M183.3 150.6l.5 1.5h-.9z"/>
</g>
<path d="M76.7 157.8v6M91.9 157.8v6M76.7 160.8h15.2" fill="none" stroke="#373435" stroke-width=".21"/>
<g fill="#373435">
<path d="M76.8 160.8l1.5-.5v1z"/>
<path d="M90.3 160.3l1.6 .5-1.6 .5z"/>
</g>
<path d="M16.9 168.6a5.5 5.5 0 0 1 3.9-1.6h48a5.5 5.5 0 0 1 5.5 5.5v20a5.5 5.5 0 0 1-5.5 5.5h-48a5.5 5.5 0 0 1-5.5-5.5v-20a5.5 5.5 0 0 1 1.6-3.9z" fill-rule="evenodd" fill="#f58634"/>
<path d="M19.4 171.1l.9-.5 .5-.1h48a2.01 2.01 0 0 1 2 2v20a2.01 2.01 0 0 1-2 2h-48a2.01 2.01 0 0 1-2-2v-20l.1-.5z" fill-rule="evenodd" fill="#fefefe"/>
<path d="M19.6 171.3l.8-.4 .4-.1h48a1.71 1.71 0 0 1 1.7 1.7v20a1.71 1.71 0 0 1-1.7 1.7h-48a1.71 1.71 0 0 1-1.7-1.7v-20l.1-.4z" fill-rule="evenodd" fill="#373435"/>
<path d="M20.2 171.6l.6-.2h48a1.11 1.11 0 0 1 1.1 1.1v20a1.11 1.11 0 0 1-1.1 1.1h-48a1.11 1.11 0 0 1-1.1-1.1v-20l.1-.3z" fill-rule="evenodd" fill="#fefefe"/>
<path d="M56.1 183.5l-1.2 1.3 4.4 4.4-1 .9v.3l4.5 1.1-1.1-4.5h-.3l-.9 1z" fill="#373435"/>
<g font-size="17.6" fill="#ed3237">
<text x="94.8" y="208.5" transform="rotate(-28 94.8 208.5)">G9-36</text>
<text x="40.9" y="214.7" transform="rotate(-28 40.9 214.7)">SUPERSEDED BY</text>
<text x="100.9" y="227.6" transform="rotate(-28 100.9 227.6)">(05/23)</text>
</g>
<g font-size="9.6" fill="#373435">
<text x="65" y="49">SAFETY</text>
<text x="78" y="65.8">RAMP</text>
<text x="92.2" y="126.6">SAFETY</text>
<text x="92.2" y="143.3">RAMP</text>
</g>
<text font-size="7.1" fill="#373435" x="101.9" y="250.7">ADVANCE DIRECTION SIGN</text>
<text font-size="6" fill="#373435" x="174.5" y="274">TC9790_2</text>
<text font-size="5.3" fill="#373435" x="122.5" y="258">&quot;SAFETY RAMP (L/R)&quot;</text>
<g font-size="4.8" fill="#373435">
<text x="26.5" y="179.5">SAFETY</text>
<text x="26.5" y="187.9">RAMP</text>
</g>
<g font-size="4.2" fill="#373435">
<text x="154.3" y="57.3">TC9790_2L</text>
<text x="35.6" y="134.6">TC9790_2R</text>
<text x="37.1" y="203.7">Example</text>
<text x="89.8" y="208.1">Notes</text>
<text x="20.4" y="213.3">Colour Legend</text>
<text x="100.6" y="267.2">APPROVED AS OFFICIAL TRAFFIC SIGN</text>
<text x="174.7" y="285.6">A</text>
<text x="180.8" y="285.6">B</text>
</g>
<g font-size="3.5" fill="#373435">
<text x="27.6" y="221.4">Black</text>
<text x="27.6" y="229.8">Retroreflective white</text>
<text x="27.6" y="238.2">Fluorescent retroreflective orange</text>
<text x="21.6" y="267.9">Department of Transport and Main Roads</text>
<text x="17.7" y="271.8">Infrastructure Management &amp; Delivery Division</text>
<text x="16.7" y="280.6">Designed</text>
<text x="42.7" y="280.6">Checked</text>
<text x="69.7" y="280.6">Scale</text>
<text x="98.5" y="281.4">PRINCIPAL ENGINEER</text>
<text x="154.7" y="276.2">16/08/16</text>
<text x="157.4" y="281.2">Date</text>
<text x="17" y="284.8">TV 8/16</text>
<text x="42.7" y="284.8">DJ 5/14</text>
<text x="44.8" y="284.8">DJ 8/16</text>
<text x="69.7" y="285.2">Not to Scale</text>
<text x="98.5" y="284.8">(Traffic Engineering)</text>
</g>
<g font-size="3.3" fill="#373435">
<text x="87.4" y="213.4">1. This sign may be used to indicate the location of a safety ramp.</text>
<text x="87.4" y="217.1">2. Use appropriate left or right option as required.</text>
<text x="87.4" y="220.8">3. Where an arrester bed is provided in lieu of a safety ramp, SAFETY RAMP</text>
<text x="91.9" y="224.5">legend should be substituted with ARRESTER BED . See page 1.</text>
<text x="87.4" y="228.1">4. The addition of a fluorescent orange target board may be added where</text>
<text x="91.9" y="231.8">there is a requirement to enhance sign visibility in low light or fog</text>
<text x="91.9" y="235.5">conditions. See example. Refer to TRUM Volume 1, Part 10 Section</text>
<text x="91.9" y="239.2">4.3.3-1.</text>
</g>
<text font-size="2.5" fill="#373435" x="181.8" y="279">Page 2 of 2</text>
<g font-size="2" fill="#373435">
<text x="81.4" y="27.6">2600</text>
<text x="140.2" y="29.6">r100</text>
<text x="20.3" y="35.8">210</text>
<text x="27.5" y="36.3">45</text>
<text x="17.5" y="44.7">240EN</text>
<text x="20.2" y="53.3">180</text>
<text x="140.6" y="55.7">1200</text>
<text x="17.3" y="61.7">240EM</text>
<text x="25.3" y="65.7">400</text>
<text x="20.2" y="70.1">180</text>
<text x="20.2" y="76.7">150</text>
<text x="27.5" y="75.8">15</text>
<text x="37.8" y="85.5">400</text>
<text x="53.8" y="85.5">400</text>
<text x="126.2" y="85.5">380</text>
<text x="126.8" y="105.1">2600</text>
<text x="185.5" y="107.2">r100</text>
<text x="65.6" y="113.3">210</text>
<text x="72.9" y="113.9">45</text>
<text x="62.9" y="122.3">240EN</text>
<text x="65.6" y="130.8">180</text>
<text x="190.6" y="133.3">1200</text>
<text x="62.6" y="139.2">240EM</text>
<text x="183.5" y="143.3">400</text>
<text x="65.6" y="147.6">180</text>
<text x="65.6" y="154.3">150</text>
<text x="72.9" y="153.4">15</text>
<text x="183.5" y="154.3">150</text>
<text x="82.7" y="163">380</text>
<text x="155.1" y="163">400</text>
<text x="171.1" y="163">400</text>
</g>
</svg>
